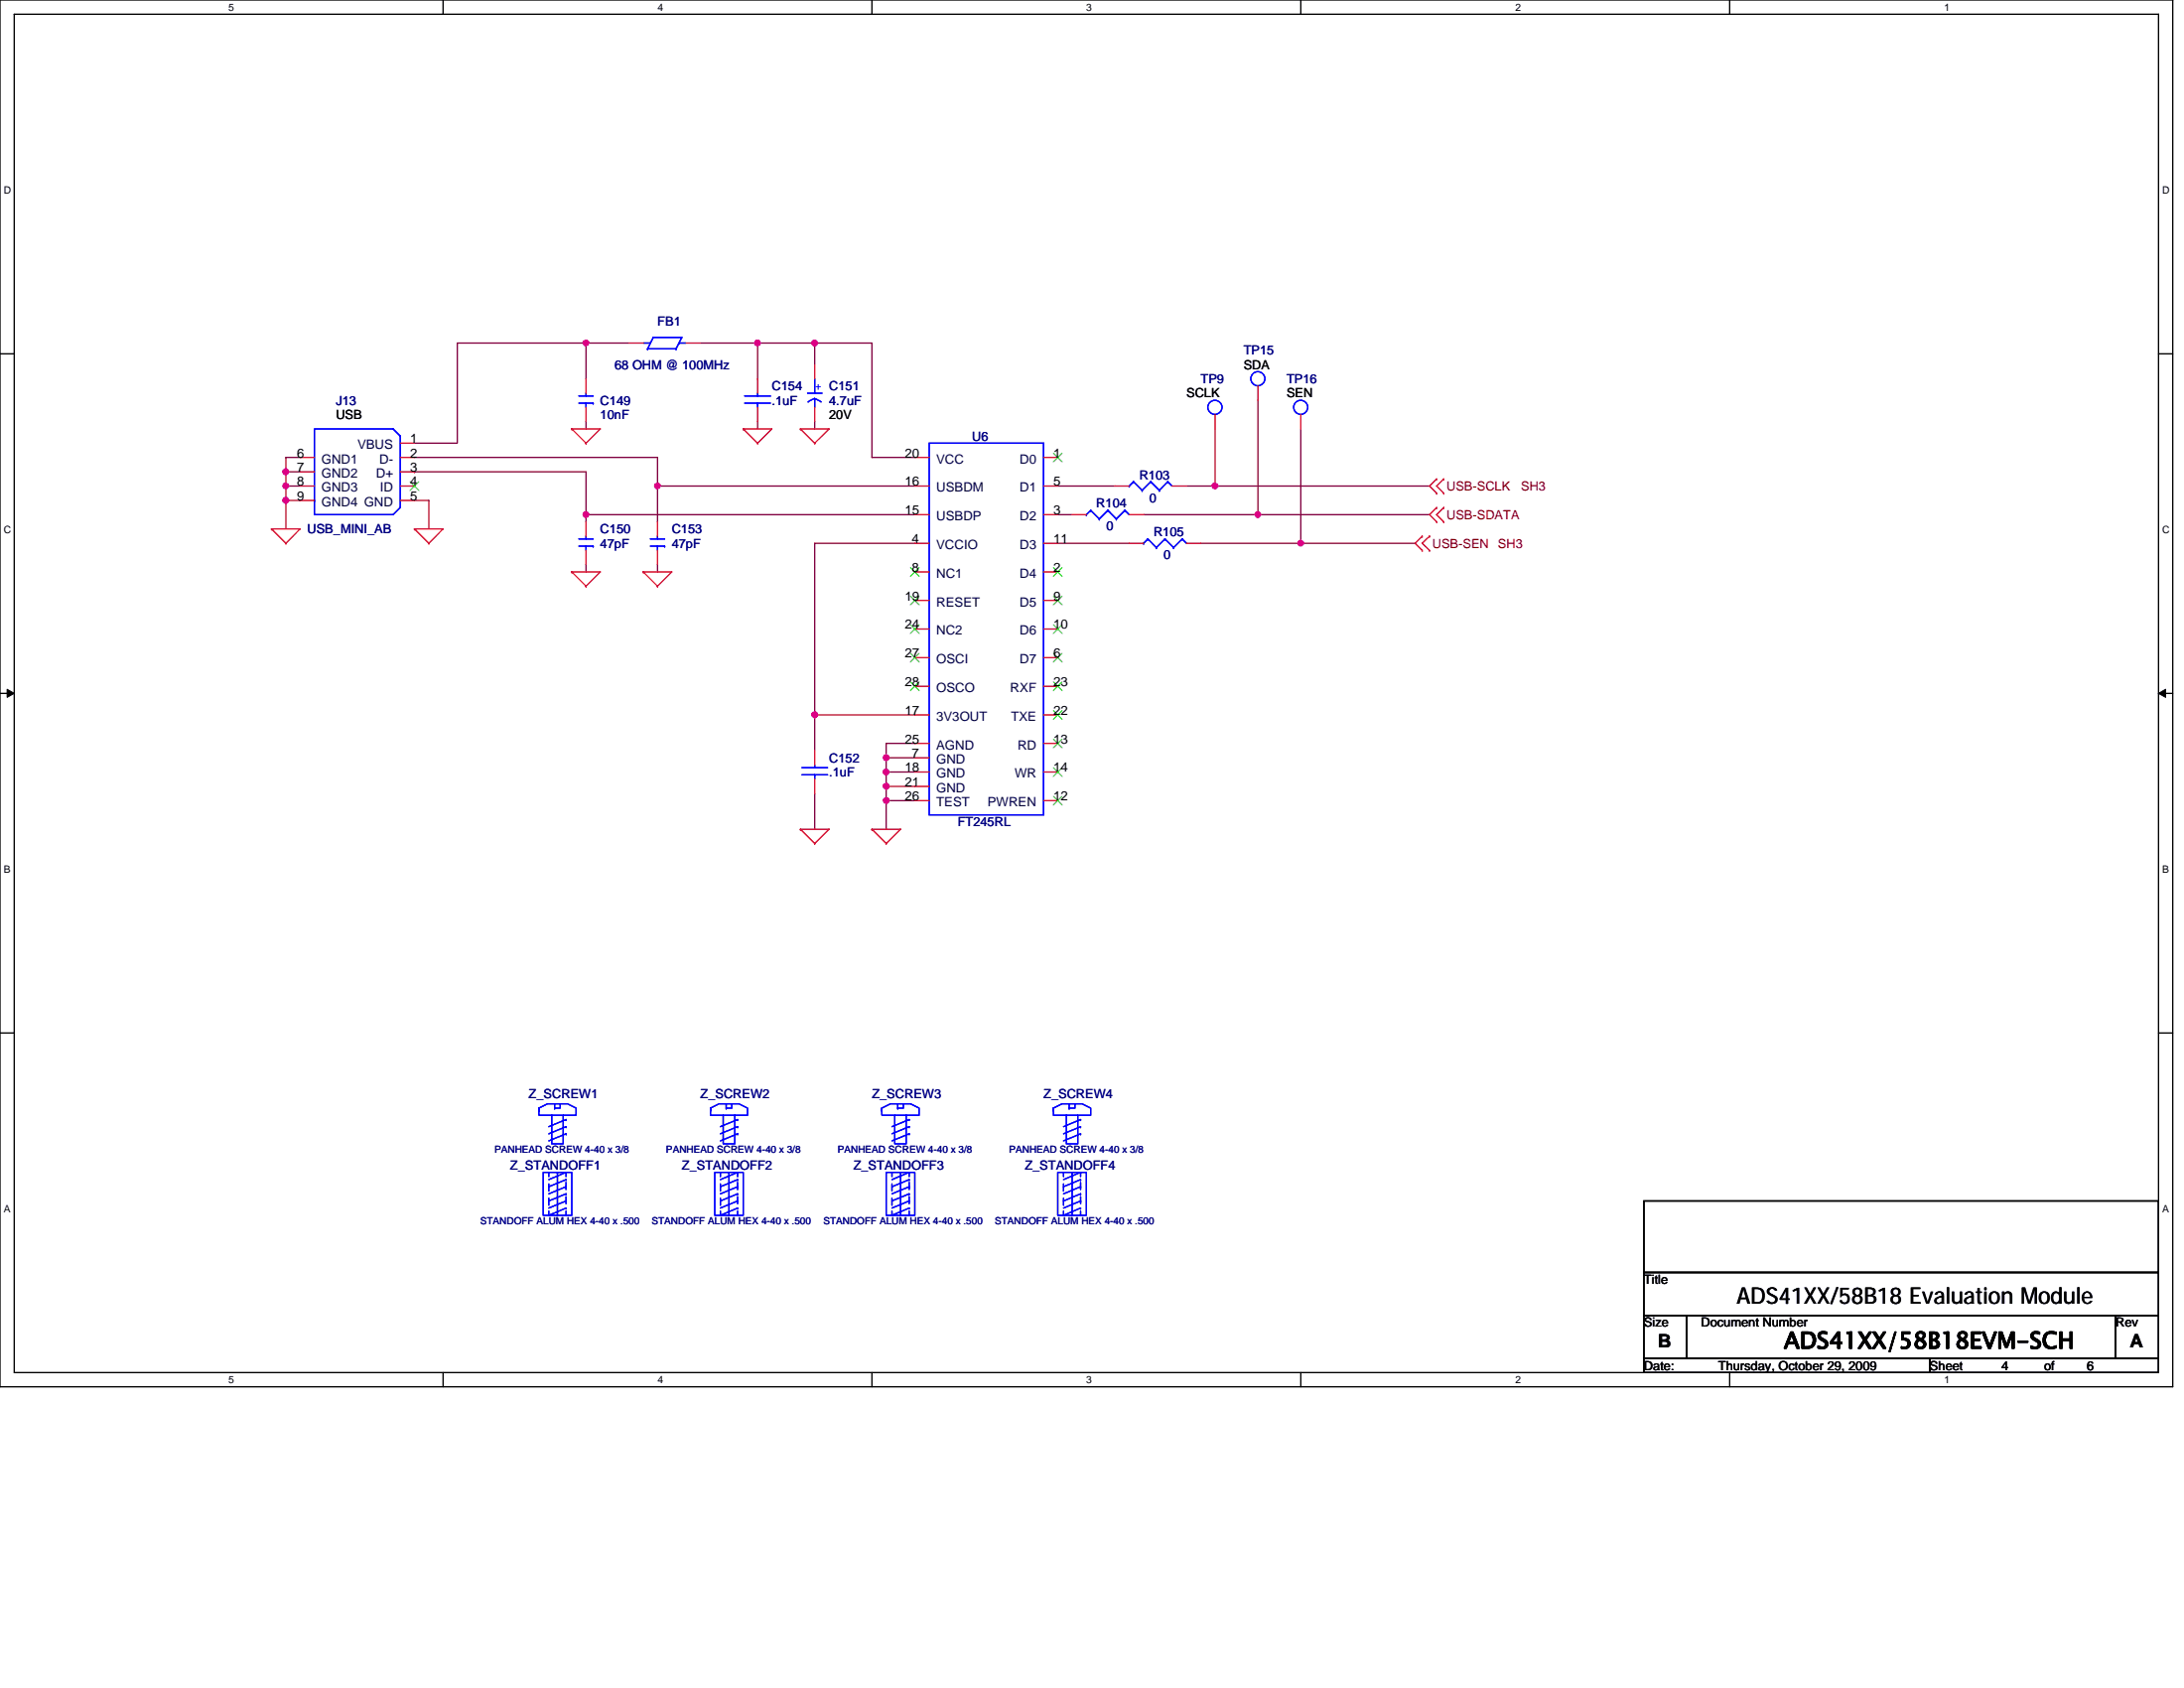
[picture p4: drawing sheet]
<svg xmlns="http://www.w3.org/2000/svg" width="279mm" height="216mm" viewBox="0 0 279 216" stroke-linecap="round" stroke-linejoin="round" font-family="sans-serif">
<path d="M0 0h278v177.4h-278zM1.8 1.8h274.3v173.8h-274.3z" fill="none" stroke="#000" stroke-width=".17"/>
<g fill="#fff">
<path d="M29.3 .2h.7v1.5h-.7z"/>
<path d="M29.3 175.7h.7v1.5h-.7z"/>
</g>
<path d="M56.7 0v1.8M56.7 175.6v1.8" fill="none" stroke="#000" stroke-width=".17"/>
<g fill="#fff">
<path d="M84.1 .2h.7v1.5h-.7z"/>
<path d="M84.1 175.7h.7v1.5h-.7z"/>
</g>
<path d="M111.5 0v1.8M111.5 175.6v1.8" fill="none" stroke="#000" stroke-width=".17"/>
<g fill="#fff">
<path d="M139 .2h.7v1.5h-.7z"/>
<path d="M139 175.7h.7v1.5h-.7z"/>
</g>
<path d="M166.4 0v1.8M166.4 175.6v1.8" fill="none" stroke="#000" stroke-width=".17"/>
<g fill="#fff">
<path d="M193.8 .2h.8v1.5h-.8z"/>
<path d="M193.8 175.7h.8v1.5h-.8z"/>
</g>
<path d="M221.3 0v1.8M221.3 175.6v1.8" fill="none" stroke="#000" stroke-width=".17"/>
<g fill="#fff">
<path d="M248.7 .2h.7v1.5h-.7z"/>
<path d="M248.7 175.7h.7v1.5h-.7z"/>
<path d="M.5 23.5h.9v1.5h-.9z"/>
<path d="M276.6 23.5h1v1.5h-1z"/>
<path d="M.5 67h.9v1.4h-.9z"/>
<path d="M276.6 67h1v1.4h-1z"/>
</g>
<path d="M0 45.3h1.8M276.1 45.3h1.9" fill="none" stroke="#000" stroke-width=".17"/>
<g fill="#fff">
<path d="M.5 110.4h.8v1.5h-.8z"/>
<path d="M276.6 110.4h.9v1.5h-.9z"/>
</g>
<path d="M0 88.7h1.8M276.1 88.7h1.9" fill="none" stroke="#000" stroke-width=".17"/>
<path d="M.9 88.2l.9 .5-.9 .5zM276.1 88.7l1-.5v1z" fill="#000" stroke="#000" stroke-width=".13"/>
<g fill="#fff">
<path d="M.5 153.8h.8v1.5h-.8z"/>
<path d="M276.6 153.8h.9v1.5h-.9z"/>
</g>
<path d="M0 132.1h1.8M276.1 132.1h1.9M210.3 153.6h65.8v9.2h-65.8zM210.3 162.8h65.8v5.4h-65.8zM210.3 168.2h5.5v5.5h-5.5zM210.3 173.7h36.6v1.9h-36.6zM215.8 168.2h54.9v5.5h-54.9zM246.9 173.7h29.2v1.9h-29.2zM270.7 168.2h5.4v5.5h-5.4z" fill="none" stroke="#000" stroke-width=".17"/>
<g fill="none" stroke="#800040" stroke-width=".17">
<path d="M38.4 58.5h-1.8v1.8M53 58.5h31.1v3.7M75 43.9h.1M75 43.9h5.5M75 53.9v1M75 43.9h-16.5v12.8h-5.5M75 43.9v4.6M89.6 43.9h7.3M96.9 43.9v4.6M96.9 43.9h.1M96.9 53.9v1M96.9 43.9h7.3"/>
<path d="M104.2 43.9h7.3v14.6h5.5M104.2 43.9h.1M104.2 53.9v1M104.2 43.9v2.7M155.4 54.9v7.3M160.9 51.2v14.6M166.4 54.9v14.6M36.6 64h.1M36.6 60.3h.1M36.6 60.3v1.9h1.8M36.6 64h1.8M36.6 62.2h.1"/>
<path d="M36.6 62.2v5.4M36.6 60.3h1.8M53 64h1.9v3.6M53 60.3h22v5.5M53 60.3h.1M75 72.2v1M75 65.8h.1M75 65.8v.9M75 65.8h42M84.1 72.2v1M84.1 62.2h.1M84.1 62.2v4.5"/>
<path d="M84.1 62.2h32.9M117 69.5h-12.8v21.9M135.3 69.5h9.2M135.3 65.8h1.9M135.3 62.2h7.3M146.3 65.8h14.6M151.8 62.2h3.6M153.6 69.5h12.8M155.4 62.2h.1M155.4 62.2h27.5M160.9 65.8h.1M160.9 65.8h22"/>
<path d="M166.4 69.5h.1M166.4 69.5h14.6M104.2 91.4h.1M104.2 91.4v4.6M104.2 91.4h12.8M113.4 98.7h3.6M113.4 98.7h.1M113.4 96.9h.1M113.4 96.9v3.7M117 95.1h-3.6v1.8h3.6M104.2 101.5v4.6M113.4 102.4v3.7"/>
<path d="M113.4 100.6h.1M113.4 102.4h.1M113.4 100.6v1.8M113.4 100.6h3.6M113.4 102.4h3.6"/>
</g>
<g fill="#f0f" stroke="#f0f" stroke-width=".17">
<circle cx="36.6" cy="64" r=".36"/>
<circle cx="155.4" cy="62.2" r=".36"/>
<circle cx="166.4" cy="69.5" r=".35"/>
<circle cx="160.9" cy="65.8" r=".35"/>
<circle cx="36.6" cy="60.3" r=".36"/>
<circle cx="113.4" cy="100.6" r=".36"/>
<circle cx="113.4" cy="98.7" r=".36"/>
<circle cx="113.4" cy="102.4" r=".36"/>
<circle cx="104.2" cy="91.4" r=".36"/>
<circle cx="84.1" cy="62.2" r=".35"/>
<circle cx="96.9" cy="43.9" r=".35"/>
<circle cx="75" cy="65.8" r=".35"/>
<circle cx="104.2" cy="43.9" r=".36"/>
<circle cx="75" cy="43.9" r=".35"/>
<circle cx="36.6" cy="62.2" r=".36"/>
<circle cx="113.4" cy="96.9" r=".36"/>
</g>
<g fill="none" stroke="#f00" stroke-width=".17">
<path d="M38.4 58.5h1.8M51.2 58.5h1.8M51.2 56.7h1.8M73.2 54.9h3.6l-1.8 1.8M73.2 54.9h.1M73.2 54.9l1.8 1.8M75 56.7h.1M75 48.5v1.8M75 52.1v1.8M80.5 43.9h1.8M87.8 43.9h1.8M95.1 54.9h3.6l-1.8 1.8"/>
<path d="M95.1 54.9h.1M95.1 54.9l1.8 1.8M96.9 56.7h.1M96.9 48.5v1.8M96.9 52.1v1.8M102.4 54.9h3.7l-1.9 1.8M102.4 54.9h.1M102.4 54.9l1.8 1.8M104.2 56.7h.1M104.2 46.6v1.9M104.2 52.1v1.8M117 58.5h1.9"/>
<path d="M133.5 58.5h1.8M155.4 53v1.9M160.9 49.4v1.8M166.4 53v1.9M34.7 67.6h3.7l-1.8 1.9M34.7 67.6h.1M34.7 67.6l1.9 1.9M36.6 69.5h.1M38.4 62.2h1.8M38.4 60.3h1.8M38.4 64h1.8M51.2 62.2h1.8"/>
<path d="M51.2 60.3h1.8M51.2 64h1.8M53 67.6h3.7l-1.8 1.9M53 67.6h.1M53 67.6l1.9 1.9M54.9 69.5h.1M73.2 73.2h3.6l-1.8 1.8M73.2 73.2h.1M73.2 73.2l1.8 1.8M75 75h.1M75 66.7v1.9M75 70.4v1.8"/>
<path d="M82.3 73.2h3.6l-1.8 1.8M82.3 73.2h.1M82.3 73.2l1.8 1.8M84.1 75h.1M84.1 66.7v1.9M84.1 70.4v1.8M117 69.5h1.9M117 65.8h1.9M117 62.2h1.9M117 73.2h1.9M117 76.8h1.9M133.5 69.5h1.8"/>
<path d="M133.5 65.8h1.8M133.5 62.2h1.8M133.5 73.2h1.8M133.5 76.8h1.8M137.2 65.8h1.8M142.6 62.2h1.9M144.5 69.5h1.8M144.5 65.8h1.8M149.9 62.2h1.9M151.8 69.5h1.8M181.9 68.6h.1M181.9 70.4h.1"/>
<path d="M181.9 68.6l-.9 .9 .9 .9M182.9 70.4h.1M182.9 68.6h.1M182.9 68.6l-1 .9 1 .9M183.8 61.3h.1M183.8 63.1h.1M183.8 64.9h.1M183.8 66.7h.1M183.8 61.3l-.9 .9 .9 .9M183.8 64.9l-.9 .9 .9 .9M184.7 63.1h.1M184.7 61.3h.1"/>
<path d="M184.7 66.7h.1M184.7 64.9h.1M184.7 61.3l-.9 .9 .9 .9M184.7 64.9l-.9 .9 .9 .9M104.2 96v1.8M104.2 99.7v1.8M117 80.5h1.9M117 84.1h1.9M117 87.8h1.9M117 91.4h1.9M117 95.1h1.9M117 96.9h1.9"/>
<path d="M117 98.7h1.9M133.5 80.5h1.8M133.5 84.1h1.8M133.5 87.8h1.8M133.5 91.4h1.8M133.5 95.1h1.8M133.5 98.7h1.8M102.4 106.1h3.7l-1.9 1.8M102.4 106.1h.1M102.4 106.1l1.8 1.8M104.2 107.9h.1M111.5 106.1h3.7l-1.8 1.8"/>
<path d="M111.5 106.1h.1M111.5 106.1l1.9 1.8M113.4 107.9h.1M117 100.6h1.9M117 102.4h1.9M133.5 102.4h1.8"/>
</g>
<g fill="none" stroke="#00f" stroke-width=".17">
<path d="M40.2 54.9h10.1l.9 .9v9.1l-.9 .9h-10.1zM74.1 50.7h1.8M74.1 51.6h1.8M75 50.3v.4M75 51.6v.5M75.9 51.6h.1M82.3 43.9h.9M82.8 44.6h.1M82.8 44.6l.8-1.4h3.6l-.7 1.4M82.8 44.6h3.7M86.5 44.6h.1M86.9 43.9h.1"/>
<path d="M86.9 43.9h.9M95.3 51.6h3.3M95.3 50.7h3.3M96.9 50.3v.4M96.9 51.6h.1M96.9 51.6v.5M103.3 50.3h1.9M104.2 51l.9 .4M104.2 51v1.1M104.2 48.5v1.8M104.2 51l-.8 .4M118.9 56.7h14.6v47.5h-14.6z"/>
<path d="M40.2 64h.1M74.1 68.9h1.8M74.1 69.8h1.8M75 68.6v.3M75 69.8v.6M75.9 69.8h.1M83.2 68.9h1.8M83.2 69.8h1.8M84.1 68.6v.3M84.1 69.8v.6M85 69.8h.1M139 65.8h.1"/>
<path d="M139.5 65.3h.1M139.5 65.3l1.1 1.1M139.5 65.3l-.5 .5M140.6 66.4h.1M141.7 65.3h.1M141.7 65.3l1.1 1.1M141.7 65.3l-1.1 1.1M142.8 66.4h.1M143.9 65.3h.1M143.9 65.3l.6 .5M143.9 65.3l-1.1 1.1M144.5 62.2h.1"/>
<path d="M145 61.6h.1M145 61.6l1.1 1.1M145 61.6l-.5 .6M146.1 62.7h.1M146.3 69.5h.1M146.9 68.9h.1M146.9 68.9l1 1.1M146.9 68.9l-.6 .6M147.2 61.6h.1M147.2 61.6l1.1 1.1M147.2 61.6l-1.1 1.1M147.9 70h.1"/>
<path d="M148.3 62.7h.1M149 68.9h.1M149 68.9l1.1 1.1M149 68.9l-1.1 1.1M149.4 61.6h.1M149.4 61.6l.5 .6M149.4 61.6l-1.1 1.1M150.1 70h.1M151.2 68.9h.1M151.2 68.9l.6 .6M151.2 68.9l-1.1 1.1M102.6 99.1h3.3"/>
<path d="M102.6 98.2h3.3M104.2 97.8v.4M104.2 99.1h.1M104.2 99.1v.6M68.9 141.7l1.1-.5h2.6l1.1 .5v.9h-1.6v3.7h-1.5v-3.7h-1.7zM69.5 149.9h3.7v5.5h-3.7zM70.2 149.9v.6M70.2 151.4v.9M70.2 153.2v1M70.6 142.6h1.5M71 141.7h.1M71 141.2v.5"/>
<path d="M71.3 149.9h.1M71.3 149.9v5.5M71.7 141.2v.5h-.7M72.4 149.9h.1M72.4 150.9h.1M72.4 151.8h.1M72.4 152.7h.1M72.4 153.6h.1M72.4 154.5h.1M72.4 154.5l-2.2 .9v-.5M72.4 149.9v.6M72.4 151.2v.9"/>
<path d="M72.4 153.1v.9M72.4 154.9v.5M72.4 143.2h.1M72.4 144.1h.1M72.4 145h.1M72.4 149.9l-2.2 1M72.4 150.9l-2.2 .9M72.4 151.8l-2.2 .9M72.4 152.7l-2.2 .9M72.4 153.6l-2.2 .9M72.4 143.2l-2.2 .9M72.4 144.1l-2.2 .9"/>
<path d="M72.4 145l-2.2 .9M90.9 141.7l1.1-.5h2.5l1.1 .5v.9h-1.6v3.7h-1.5v-3.7h-1.6zM91.4 149.9h3.7v5.5h-3.7zM92.2 149.9v.6M92.2 151.4v.9M92.2 153.2v1M92.5 142.6h1.5M92.9 141.7h.1M92.9 141.2v.5M93.3 149.9h.1M93.3 149.9v5.5M93.6 141.2v.5h-.7"/>
<path d="M94.4 149.9h.1M94.4 150.9h.1M94.4 151.8h.1M94.4 152.7h.1M94.4 153.6h.1M94.4 154.5h.1M94.4 154.5l-2.2 .9v-.5M94.4 149.9v.6M94.4 151.2v.9M94.4 153.1v.9M94.4 154.9v.5M94.4 143.2h.1"/>
<path d="M94.4 144.1h.1M94.4 145h.1M94.4 149.9l-2.2 1M94.4 150.9l-2.2 .9M94.4 151.8l-2.2 .9M94.4 152.7l-2.2 .9M94.4 153.6l-2.2 .9M94.4 143.2l-2.2 .9M94.4 144.1l-2.2 .9M94.4 145l-2.2 .9M112.8 141.7l1.1-.5h2.6l1.1 .5v.9h-1.7v3.7h-1.4v-3.7h-1.7zM113.4 149.9h3.6v5.5h-3.6z"/>
<path d="M114.1 149.9v.6M114.1 151.4v.9M114.1 153.2v1M114.5 142.6h1.4M114.9 141.7h.1M114.9 141.2v.5M115.2 149.9h.1M115.2 149.9v5.5M115.6 141.2v.5h-.7M116.3 143.2h.1M116.3 144.1h.1M116.3 145h.1"/>
<path d="M116.3 149.9h.1M116.3 150.9h.1M116.3 151.8h.1M116.3 152.7h.1M116.3 153.6h.1M116.3 154.5h.1M116.3 154.5l-2.2 .9v-.5M116.3 149.9v.6M116.3 151.2v.9M116.3 153.1v.9M116.3 154.9v.5M116.3 143.2l-2.2 .9"/>
<path d="M116.3 144.1l-2.2 .9M116.3 145l-2.2 .9M116.3 149.9l-2.2 1M116.3 150.9l-2.2 .9M116.3 151.8l-2.2 .9M116.3 152.7l-2.2 .9M116.3 153.6l-2.2 .9M134.8 141.7l1.1-.5h2.5l1.1 .5v.9h-1.6v3.7h-1.5v-3.7h-1.6zM135.3 149.9h3.7v5.5h-3.7zM136.1 149.9v.6M136.1 151.4v.9M136.1 153.2v1"/>
<path d="M136.4 142.6h1.5M136.8 141.7h.1M136.8 141.2v.5M137.2 149.9h.1M137.2 149.9v5.5M137.5 141.2v.5h-.7M138.2 149.9h.1M138.2 150.9h.1M138.2 151.8h.1M138.2 152.7h.1M138.2 153.6h.1M138.2 154.5h.1"/>
<path d="M138.2 154.5l-2.1 .9v-.5M138.2 149.9v.6M138.2 151.2v.9M138.2 153.1v.9M138.2 154.9v.5M138.2 143.2h.1M138.2 144.1h.1M138.2 145h.1M138.2 149.9l-2.1 1M138.2 150.9l-2.1 .9M138.2 151.8l-2.1 .9M138.2 152.7l-2.1 .9"/>
<path d="M138.2 153.6l-2.1 .9M138.2 143.2l-2.1 .9M138.2 144.1l-2.1 .9M138.2 145l-2.1 .9"/>
<circle cx="155.4" cy="52.1" r=".9"/>
<circle cx="160.9" cy="48.4" r=".9"/>
<circle cx="166.4" cy="52.1" r=".9"/>
</g>
<g fill="none" stroke="#00db00" stroke-width=".13">
<path d="M134.8 58l1.1 1.1M135.9 58l-1.2 1.1M52.5 61.6l1.1 1.1M53.6 61.6l-1.1 1.1M116.5 72.6l1.1 1.1M116.5 76.2l1.1 1.2M116.5 79.9l1.1 1.1M117.6 72.6l-1.1 1.1M117.6 76.2l-1.1 1.2M117.6 79.9l-1.1 1.1M134.8 76.2l1.1 1.2M134.8 79.9l1.1 1.1"/>
<path d="M134.8 72.6l1.1 1.1M135.9 76.2l-1.2 1.2M135.9 79.9l-1.2 1.1M135.9 72.6l-1.2 1.1M116.5 83.6l1.1 1.1M116.5 87.2l1.1 1.1M117.6 83.6l-1.1 1.1M117.6 87.2l-1.1 1.1M134.8 98.2l1.1 1.1M134.8 83.6l1.1 1.1M134.8 90.9l1.1 1.1M134.8 87.2l1.1 1.1"/>
<path d="M134.8 94.5l1.1 1.2M135.9 98.2l-1.2 1.1M135.9 83.6l-1.2 1.1M135.9 90.9l-1.2 1.1M135.9 87.2l-1.2 1.1M135.9 94.5l-1.2 1.2M134.8 101.9l1.1 1.1M135.9 101.9l-1.2 1.1"/>
</g>
<g font-size="2.9">
<text x="222.2" y="166.8">ADS41XX/58B18 Evaluation Module</text>
<text x="228.2" y="172.5">ADS41XX/58B18EVM-SCH</text>
</g>
<g font-size="2.4">
<text x="212.1" y="172.3">B</text>
<text x="272.5" y="172.3">A</text>
</g>
<g font-size="1.7">
<text x="38" y="58.5">6</text>
<text x="52.5" y="58.5">2</text>
<text x="52.5" y="56.7">1</text>
<text x="115.7" y="58.5">20</text>
<text x="134.8" y="58.5">1</text>
<text x="38" y="60.3">7</text>
<text x="38" y="62.1">8</text>
<text x="38" y="64">9</text>
<text x="52.5" y="62.1">4</text>
<text x="52.5" y="60.3">3</text>
<text x="52.5" y="64">5</text>
<text x="115.7" y="62.1">16</text>
<text x="115.7" y="65.8">15</text>
<text x="134.8" y="62.1">5</text>
<text x="134.8" y="65.8">3</text>
<text x="116.7" y="69.5">4</text>
<text x="134.8" y="69.5">11</text>
<text x="115.7" y="76.8">19</text>
<text x="116.7" y="73.1">8</text>
<text x="134.8" y="76.8">9</text>
<text x="134.8" y="73.1">2</text>
<text x="115.7" y="80.4">24</text>
<text x="134.8" y="80.4">10</text>
<text x="115.7" y="84.1">27</text>
<text x="115.7" y="87.8">28</text>
<text x="134.8" y="84.1">6</text>
<text x="134.8" y="87.8">23</text>
<text x="115.7" y="91.4">17</text>
<text x="115.7" y="95.1">25</text>
<text x="134.8" y="95.1">13</text>
<text x="134.8" y="91.4">22</text>
<text x="115.7" y="98.7">18</text>
<text x="115.7" y="100.6">21</text>
<text x="116.7" y="96.9">7</text>
<text x="134.8" y="98.7">14</text>
<text x="115.7" y="102.4">26</text>
<text x="134.8" y="102.4">12</text>
</g>
<g font-size="1.7" fill="#000040">
<text x="41.1" y="59.2">GND1</text>
<text x="45.7" y="57.4">VBUS</text>
<text x="48.5" y="59.2">D-</text>
<text x="119.8" y="59.2">VCC</text>
<text x="130.5" y="59.2">D0</text>
<text x="41.1" y="61.1">GND2</text>
<text x="41.1" y="62.9">GND3</text>
<text x="41.1" y="64.7">GND4 GND</text>
<text x="48.1" y="61.1">D+</text>
<text x="48.6" y="62.9">ID</text>
<text x="119.8" y="62.9">USBDM</text>
<text x="130.5" y="62.9">D1</text>
<text x="119.8" y="66.6">USBDP</text>
<text x="119.8" y="70.2">VCCIO</text>
<text x="130.5" y="70.2">D3</text>
<text x="130.5" y="66.6">D2</text>
<text x="119.8" y="73.9">NC1</text>
<text x="119.8" y="77.5">RESET</text>
<text x="130.5" y="77.5">D5</text>
<text x="130.5" y="73.9">D4</text>
<text x="119.8" y="81.2">NC2</text>
<text x="130.5" y="81.2">D6</text>
<text x="119.8" y="84.9">OSCI</text>
<text x="119.8" y="88.5">OSCO</text>
<text x="129.2" y="88.5">RXF</text>
<text x="130.5" y="84.9">D7</text>
<text x="119.8" y="92.2">3V3OUT</text>
<text x="119.8" y="95.8">AGND</text>
<text x="129.3" y="92.2">TXE</text>
<text x="130.2" y="95.8">RD</text>
<text x="119.8" y="97.7">GND</text>
<text x="119.8" y="99.5">GND</text>
<text x="119.8" y="101.3">GND</text>
<text x="129.8" y="99.5">WR</text>
<text x="119.8" y="103.1">TEST</text>
<text x="126.3" y="103.1">PWREN</text>
</g>
<g font-size="1.6" fill="#000080">
<text x="84.1" y="41.7">FB1</text>
<text x="78.6" y="47.2">68 OHM @ 100MHz</text>
<text x="159.1" y="45.4">TP15</text>
<text x="43" y="51.8">J13</text>
<text x="76.8" y="51.8">C149</text>
<text x="76.8" y="53.6">10nF</text>
<text x="98.7" y="49.9">C154</text>
<text x="98.7" y="51.8">.1uF</text>
<text x="106.1" y="51.8">4.7uF</text>
<text x="153.6" y="49">TP9</text>
<text x="164.6" y="49">TP16</text>
<text x="124.4" y="56.3">U6</text>
<text x="140.3" y="64.9">R104</text>
<text x="145.8" y="61.3">R103</text>
<text x="147" y="64.2">0</text>
<text x="39.3" y="68.2">USB_MINI_AB</text>
<text x="76.8" y="68.2">C150</text>
<text x="76.8" y="70.1">47pF</text>
<text x="85.9" y="68.2">C153</text>
<text x="85.9" y="70.1">47pF</text>
<text x="141.5" y="67.9">0</text>
<text x="147.6" y="68.6">R105</text>
<text x="148.9" y="71.5">0</text>
<text x="106.1" y="97.5">C152</text>
<text x="106.1" y="99.3">.1uF</text>
<text x="122.5" y="105.7">FT245RL</text>
<text x="67.6" y="140.5">Z_SCREW1</text>
<text x="89.6" y="140.5">Z_SCREW2</text>
<text x="111.5" y="140.5">Z_SCREW3</text>
<text x="133.5" y="140.5">Z_SCREW4</text>
<text x="65.3" y="149.6">Z_STANDOFF1</text>
<text x="87.2" y="149.6">Z_STANDOFF2</text>
<text x="109.2" y="149.6">Z_STANDOFF3</text>
<text x="131.1" y="149.6">Z_STANDOFF4</text>
</g>
<g font-size="1.6">
<text x="159.1" y="47.2">SDA</text>
<text x="43" y="53.6">USB</text>
<text x="106.1" y="53.6">20V</text>
<text x="151.8" y="50.8">SCLK</text>
<text x="164.6" y="50.8">SEN</text>
<text x="210.3" y="164.2">Title</text>
<text x="210.3" y="169.7">Size</text>
<text x="217.6" y="169.7">Document Number</text>
<text x="270.7" y="169.7">Rev</text>
<text x="210.3" y="175.2">Date:</text>
<text x="219.8" y="175.2">Thursday, October 29, 2009</text>
<text x="246.9" y="175.2">Sheet</text>
<text x="256" y="175.2">4</text>
<text x="261.5" y="175.2">of</text>
<text x="267" y="175.2">6</text>
</g>
<text font-size="1.6" fill="#00f" x="104.2" y="49.9">+ C151</text>
<g font-size="1.6" fill="#800000">
<text x="185.1" y="62.7">USB-SCLK</text>
<text x="194.6" y="62.7">SH3</text>
<text x="183.2" y="70.1">USB-SEN</text>
<text x="185.1" y="66.4">USB-SDATA</text>
<text x="191.6" y="70.1">SH3</text>
</g>
<g font-size="1.3">
<text x="29.3" y="1.4">5</text>
<text x="84.1" y="1.4">4</text>
<text x="139" y="1.4">3</text>
<text x="193.8" y="1.4">2</text>
<text x="248.7" y="1.4">1</text>
<text x=".5" y="24.7">D</text>
<text x="276.6" y="24.7">D</text>
<text x=".5" y="68.2">C</text>
<text x="276.6" y="68.2">C</text>
<text x=".5" y="111.6">B</text>
<text x="276.6" y="111.6">B</text>
<text x=".5" y="155">A</text>
<text x="276.6" y="155">A</text>
<text x="29.3" y="176.9">5</text>
<text x="84.1" y="176.9">4</text>
<text x="139" y="176.9">3</text>
<text x="193.8" y="176.9">2</text>
<text x="248.7" y="176.9">1</text>
</g>
<g font-size="1.3" fill="#000080">
<text x="63.3" y="147.4">PANHEAD SCREW 4-40 x 3/8</text>
<text x="85.2" y="147.4">PANHEAD SCREW 4-40 x 3/8</text>
<text x="107.2" y="147.4">PANHEAD SCREW 4-40 x 3/8</text>
<text x="129.1" y="147.4">PANHEAD SCREW 4-40 x 3/8</text>
<text x="61.4" y="156.6">STANDOFF ALUM HEX 4-40 x .500</text>
<text x="83.4" y="156.6">STANDOFF ALUM HEX 4-40 x .500</text>
<text x="105.3" y="156.6">STANDOFF ALUM HEX 4-40 x .500</text>
<text x="127.3" y="156.6">STANDOFF ALUM HEX 4-40 x .500</text>
</g>
</svg>
